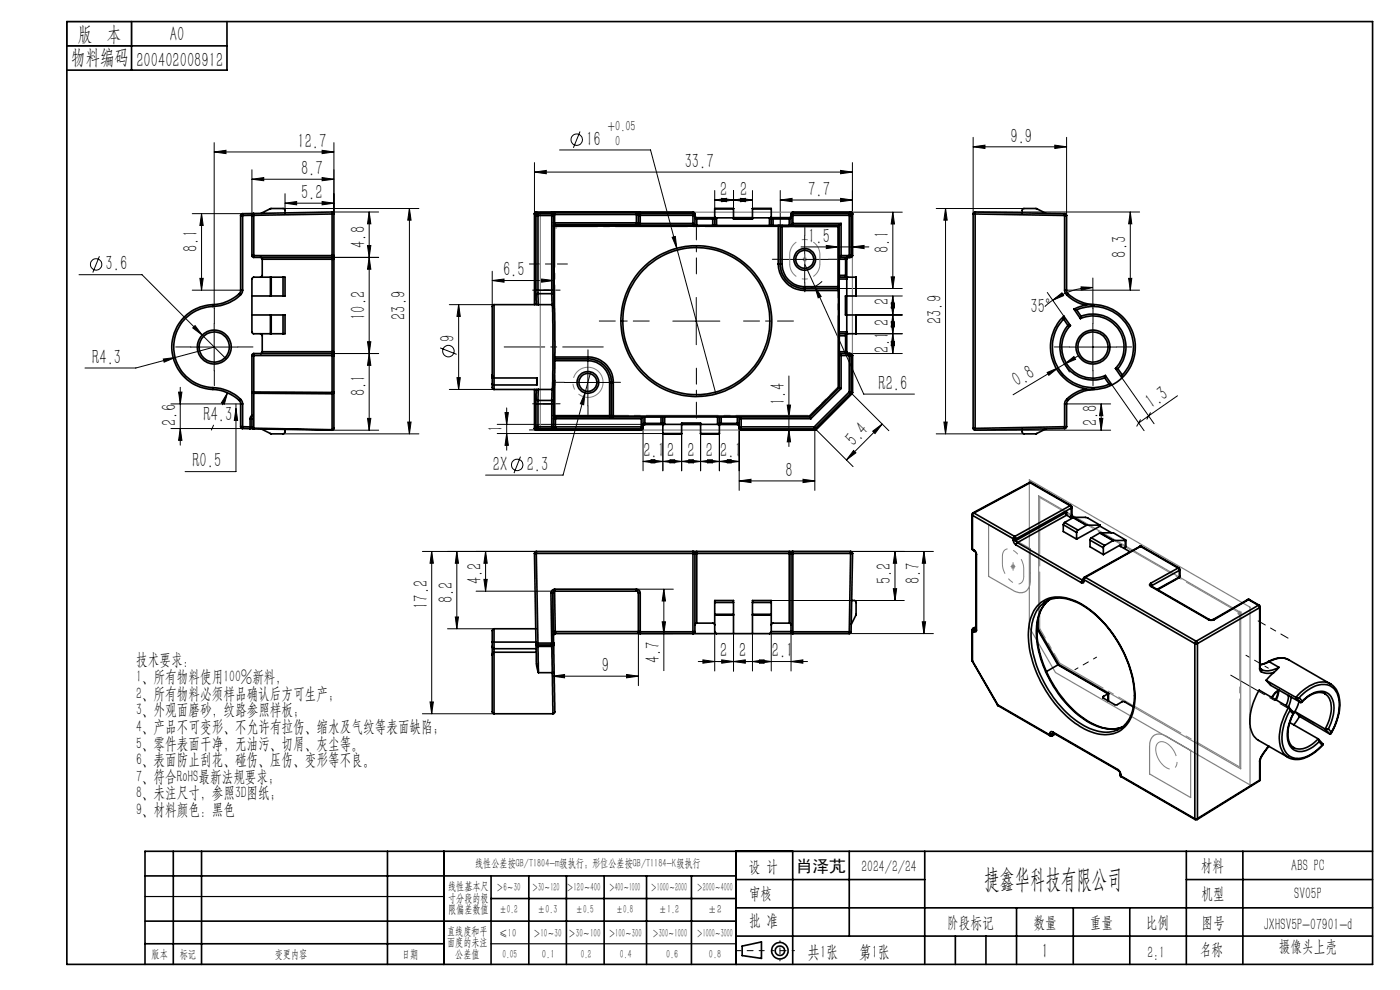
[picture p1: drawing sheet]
<svg xmlns="http://www.w3.org/2000/svg" width="297mm" height="210mm" viewBox="0 0 297 210" stroke-linecap="round" stroke-linejoin="round" font-family="sans-serif">
<g fill="none" stroke="#000" stroke-width=".21">
<path d="M45.4 32.2l2.5-.3v.7zM45.4 30.3v35.1M45.4 32.2h25.4M53.4 38l2.6-.3v.6zM53.4 36v9.7M53.4 38h17.4M68.3 37.7l2.5 .3-2.5 .3zM68.3 31.9l2.5 .3-2.5 .4zM70.8 30.3v15.1M113.4 36.5l2.5-.3v.7zM113.4 34.5v10.9M113.4 36.5h67.4"/>
<path d="M118.7 31.8h19.3l5.6 20.9M123 27.9l-1.4 3.5M178.3 36.2l2.5 .3-2.5 .4zM180.8 34.5v10.5h10.6M206.4 31.1l2.6-.3v.7zM206.4 29.1v16.3M206.4 31.1h19.9M223.8 30.8l2.5 .3-2.5 .4zM226.3 29.1v16.6M16.8 58.3h13.3l12.8 12.8M21.1 54.4l-1.4 3.4M40.8 45.3h10.6"/>
<path d="M42.4 59h.7l-.3 2.6zM42.8 45.3l.3 2.5h-.7zM42.8 45.3v16.3M60 44.2h28.9M60.5 43.1l2.4-.4v.8zM60.5 41.1v3.5M60.5 43.1h10.3M68.3 42.7l2.5 .4-2.5 .4zM70.4 54.6h9.9M70.4 45h9.9M78 52.1h.7l-.4 2.5zM78.3 54.6l.4 2.5h-.7z"/>
<path d="M78.3 45v46.3M78.3 45l.4 2.5h-.7zM86.9 44.2v47.8M86.9 44.2l.3 2.5h-.7zM104.4 59.5l2.5-.3v.7zM104.4 57.5v7.5M104.4 59.5h13M114.9 59.2l2.5 .3-2.5 .4zM142.6 50.3l.7-.1 .3 2.5zM143.6 52.7l8.3 30.9M151.6 42.4l2.5-.3v.7zM151.6 42.4h8"/>
<path d="M151.6 40.4v3.9M153.1 42.1l2.5 .3-2.5 .4zM155.6 42.4l2.5-.3v.7zM155.6 40.4v3.9M157.1 42.1l2.5 .3-2.5 .4zM159.6 40.4v3.9M165.5 42.4l2.5-.3v.7zM165.5 42.4h15.3M165.5 40.4v7.4M165.7 55h10M169.9 52.4h14.4M170.7 56l12.5 27.6h10.8"/>
<path d="M170.7 50v10M174.4 59.7a5.2 5.2 0 0 1-3.7 1.5M175.3 52.1l2.5 .3-2.5 .3zM178.3 42.1l2.5 .3-2.5 .4zM180.8 52.4l2.5-.3v.6zM189.1 58.7h.7l-.4 2.5zM189.4 45l.4 2.5h-.7zM189.4 45v16.2M198.6 44.2h18.6M200.6 44.2l.3 2.5h-.7zM200.6 44.2v47.8M206.9 45h34.9"/>
<path d="M231.8 59v6.4M239.4 59h.7l-.3 2.6zM239.8 45l.3 2.5h-.7zM239.8 45v16.6M34.6 76.2l2.5-.4-2.3 1zM37.1 75.8l-8.3 2.3h-10.8M40.5 73.6h9.9M40.8 61.6h10.2M41.4 69.1l1.5 2-2-1.5zM42.9 71.1l5.1 5.1M45.4 68.6v10M45.5 73.6l-8.4 2.2"/>
<path d="M70.4 75h9.9M78 72.5h.7l-.4 2.5zM78.3 75l.4 2.5h-.7zM93.4 73.8l3.5 1.4M95.3 64.6h9.5M97.3 64.6l.3 2.5h-.7zM97.3 64.6v18M124.7 76.1v10M125.3 78.9l-1.2 4.5M142.7 68.1h10M147.7 63.1v10M167.4 79.8v14.9"/>
<path d="M172.9 60.7l1.3 2.2-.6 .3zM178 61.2h13.4M180.2 75h11.2M181.6 66.8h9.8M181.6 62.8h9.8M181.6 70.8h9.8M189.1 64.3h.7l-.4 2.5zM189.1 68.3h.7l-.4 2.5zM189.1 72.5h.7l-.4 2.5zM189.4 62.8l.4 2.5h-.7zM189.4 66.8l.4 2.5h-.7zM189.4 62.8v12.2"/>
<path d="M189.4 70.8l.4 2.5h-.7zM222.1 79l2.4-1-2 1.6zM222.2 62l3.5 5.1M223.3 63.7l2-1.6 .3 .6zM223.3 63.7l-1.6 1.3M224.5 78l1 1.8M224.5 78l-9.6 5.7M225.8 77.2l2-1.6 .4 .6zM225.8 77.2l1.1 1.7M225.8 77.2l-1.3 .8M226.3 61.6h15.5M226.9 73.6h10"/>
<path d="M228.8 75.4l-3 1.8M229.3 60.8l2.5 .2-2.4 .6zM231.8 61a15 15 0 0 0-8.5 2.7M231.8 68.6v10M36.3 85.7h15.2M36.3 90.9h15.1M37.9 83.2h.7l-.4 2.5zM38.2 90.9l.4 2.5h-.7zM38.2 82.2v12.2M45.3 90.2l-.5 1M48.3 83.3l-.7 2.5-.6-.3zM48.3 83.3l-1.1 2.6"/>
<path d="M50.1 86.7l.3 2.5h-.7zM50.1 85.7v14.3h-10.8M60 92h28.9M70.4 91.3h9.9M78 88.8h.7l-.4 2.5zM86.5 89.5h.7l-.3 2.5zM95.3 82.6h9.5M96.9 80.1h.7l-.3 2.5zM105.5 92h35.1v7.9M105.5 90h35.5M107.1 87.5h.7l-.3 2.5zM107.5 92l.3 2.5h-.7z"/>
<path d="M107.5 86.5v9M110.4 96.9l-1.4 3.5M119.7 81.1h10M124.1 83.4l-.3 2.5-.7-.3zM124.1 83.4l-4.6 17.4h-16.5M136.4 97.9l2.5-.4v.7zM136.4 97.9h20.4M136.4 90.9v9M138.1 97.5l2.5 .4-2.5 .3zM140.6 97.9l2.5-.4v.7zM142.1 97.5l2.5 .4-2.5 .3zM144.6 97.9l2.5-.4v.7z"/>
<path d="M144.6 92v7.9M146.1 97.5l2.5 .4-2.5 .3zM148.6 97.9l2.5-.4v.7zM148.6 92v7.9M150.1 97.5l2.5 .4-2.5 .3zM152.6 97.9l2.5-.4v.7zM152.6 92v7.9M154.3 97.5l2.5 .4-2.5 .3zM156.8 90.9v13.1M167 85.9h.7l-.3 2.5zM167.4 91.2l.3 2.5h-.7zM172.9 91.3v12.7"/>
<path d="M173.1 91.1l7.9 7.9M180.7 83.5l7.9 7.9M181.1 95.6l.5 .5-2 1.5zM185.1 91.5l2-1.6-1.5 2.1zM187.1 89.9l-7.5 7.7M198.6 92h18.6M200.2 89.5h.7l-.3 2.5zM206.9 91.3h28.7M226.3 85.7h9.3M233.3 88.8h.7l-.4 2.5zM233.6 85.7l.4 2.5h-.7zM233.6 85.7v5.6"/>
<path d="M235.9 81.7l6.8 9.7M238 80.2l6.8 9.7M241.9 89l-.7 1.4M244.1 87.6l-.8 1.3M249.8 84l-8.3 5.7M89.6 117h24.2M91.6 117l.3 2.5h-.7zM91.6 117v34.4M96.9 117l.4 2.5h-.7zM96.9 117v16.4M103 117l.4 2.5h-.7zM103 117v8.4"/>
<path d="M147 117h51M156.8 102l2.5-.3v.7zM156.8 102h16.1M170.4 101.7l2.5 .3-2.5 .4zM189.9 117l.3 2.5h-.7zM189.9 117v10.4M196 117l.4 2.5h-.7zM196 117v17.4M94.9 133.4h9.9M96.6 130.9h.7l-.4 2.5zM101 125.4h16.7M102.7 122.9h.7l-.4 2.5z"/>
<path d="M117.3 125.8v19.6M135 125h7.8M135.4 125.8v19.6M136 134.4h62M140.5 131.9h.7l-.4 2.5zM140.8 125l.4 2.5h-.7zM140.8 125v17.3M149.1 140l2.5 .3-2.5 .4zM151.6 134v8.3M153.1 140l2.5 .3-2.5 .4zM155.6 134.4v7.9M159.6 134.4v7.9"/>
<path d="M161.1 140l2.5 .3-2.5 .4zM163.6 134v8.3M163.6 127.4h28.2M167.8 134v8.3M189.5 124.9h.7l-.3 2.5zM195.7 131.9h.7l-.4 2.5zM89.6 151.4h15.2M91.2 148.9h.7l-.3 2.5zM117.3 143.4l2.5-.3v.7zM117.3 143.4h18.1M132.9 143.1l2.5 .3-2.5 .4zM148.1 140.3h23.2"/>
<path d="M155.6 140.3l2.5-.3v.7zM159.6 140.3l2.5-.3v.7zM167.8 140.3l2.5-.3v.7z"/>
<circle cx="122.4" cy="29.6" r="1.22"/>
<circle cx="20.4" cy="56.1" r="1.21"/>
<circle cx="95.1" cy="74.5" r="1.21"/>
<circle cx="109.7" cy="98.6" r="1.21"/>
</g>
<g fill="none" stroke="#000" stroke-width=".35">
<path d="M14.2 4.6h277v200h-277zM14.2 9.7h34M27.9 4.6v10.3M48.2 4.6v10.3h-34M51 45.7h.5M51 45.7v15.9M51.4 45.3l.1 .4M51.4 45.3l-.2 .1-.2 .3M51.5 45.7v15.9M53.4 45.7h.4M53.4 54.2h.4M53.4 54.2l.2 .3 .2 .1"/>
<path d="M53.4 45.7v8.5M53.4 45.7h-1.9M53.8 54.2v.4M53.8 45.3v.4M53.8 45.3h-.2l-.2 .4M53.8 54.2h16.6M53.8 54.6h16.6M53.8 45.7v8.5M53.8 45.3h-2.4M55.2 54.6l.4 .2v.2M55.6 55v3.6l-.4 .2M55.6 55h14.8"/>
<path d="M57.4 58.8h.1M57.4 58.8h-3.6l-.4 .3v11.4l.4 .3h3.6M57.4 58.8v4M57.5 58.8h2.5M57.5 58.8v4M60 58.8h.5v4h-.5M60 58.8v4M60.5 45.1l-.1-.6-.2-.3h-2.8l-2 1.1M70.4 45.4h.4M70.4 54.2h.4M70.4 45l.4 .1v.3M70.4 45v.4"/>
<path d="M70.4 54.2v.4M70.4 54.6v.4M70.4 55h.4M70.4 45.4v8.8M70.4 55v19.6M70.4 45.4l-16.6 .3M70.4 45l-16.6 .3M70.8 54.2l-.1 .3-.3 .1M70.8 54.2v.8M70.8 45.4v8.8M70.8 55v19.6M113.4 45.4v19.2"/>
<path d="M113.4 45.4l.3 .3M113.7 45.7h.4M113.7 45.7v15.9M113.8 45l-.3 .1-.1 .3M113.8 45l.3 .3M113.8 45h33.2M114.1 45.3v.4M114.1 45.3l-.2 .1-.2 .3M114.1 45.7v15.9M114.1 45.3h3M114.1 45.7h3M116.9 45.1h.8"/>
<path d="M116.9 45.1l.4 .3M116.9 45.1l.2 .2M117.1 45.3v.4M117.1 45.7h.3M117.1 45.3l.2 .1M117.1 45.7v15.9M117.3 45.4l.1 .3M117.4 45.5h.3M117.4 47.3h.3M117.4 48h.1M117.4 45.7v15.9M117.5 47.7v.3"/>
<path d="M117.5 48h47.6M117.5 48v17M117.7 47.7h-.3M117.7 45.1v.4M117.7 47.3v.4M117.7 45.1h17.3M117.7 45.5v1.8M117.7 45.5h17.3M117.7 47.3h17.3M117.7 47.7h17.3M135 45.1h.8M135 45.5h.4"/>
<path d="M135 45.1v.4M135 47.3v.4M135 47.3h.4M135 47.7h.5M135 45.5v1.8M135.4 47.4h.4M135.4 47.4l.1 .3 .3 .1M135.4 45.5v1.9M135.8 45.3l-.4 .2v.2h.4M135.8 45.3v.4M135.8 47.4v.4M135.8 45.1l-.4 .3v.1"/>
<path d="M135.8 45.3h11.2M135.8 45.1v.2M135.8 45.7v1.7M135.8 45.7h11.2M135.8 47.8h11.6M135.8 47.4h11.2M147 45.3h.2l.2 .3-.4 .1M147 45.3v.4M147 47.4l.4 .4M147 45l.4 .3v2.5M147 45v.3M147 45.7v1.7"/>
<path d="M147.4 46l.1 .3 .3 .2h3.4M147.4 47.8h.4M147.4 45.8l.1 .3 .3 .1M147.8 46.2h3.8M147.8 47.8h3.4M147.8 46.2v1.6M151.2 46.5h.4M151.2 47.8h.4M151.2 46.5v1.3M151.6 46l.4 .2M151.6 47.8h.4M151.6 44.3h4"/>
<path d="M151.6 44.3v3.5M152 46.2h11.2M152 46.2v1.6M152 47.8h11.2M155.6 44.3v2.2h4v-2.2M159.6 44.3h4M163.2 46.2v1.6M163.6 46l-.4 .2M163.6 47.8h-.4M163.6 46.5h.4M163.6 47.8h.4M163.6 44.3v3.5"/>
<path d="M163.6 46.2h3.8M164 47.8h3.4M164 46.5v1.3M165.1 48h.4M165.1 56h.4M165.1 56a5.7 5.7 0 0 0 5.6 5.6M165.1 47.8v.2M165.1 48v8M165.4 47.8l.1 .2M165.5 48h.4M165.5 56h.4M165.5 56a5.2 5.2 0 0 0 5.2 5.2"/>
<path d="M165.5 48v8M165.9 56a4.8 4.8 0 0 0 4.8 4.8M165.9 47.8v.2M165.9 48h11.9M165.9 48v8M167.4 47.8h.4M167.4 46.2v1.6M167.8 46v.2l-.4 .3h-3.4M167.8 45.8l-.1 .3-.3 .1M167.8 47.8h10.2M168.2 45.3v.4M168.2 47.4l-.4 .4"/>
<path d="M168.2 45.3h-.2l-.2 .3 .4 .1M168.2 45l-.4 .3v2.5M168.2 45h12.2M168.2 45.3h12M168.2 45.7h12M168.2 47.4h10.2M168.2 45v.3M168.2 45.7v1.7M177.8 48v12.8M178 47.8l-.2 .2M178 59.2h1.6M178 47.8v6.8"/>
<path d="M178 59.2v11.2M178 54.6v.4M178 58.4v.4M178 55h1.6M178 58.4h1.4M178 55v3.4M178.4 47.4l-.4 .4M178.4 54.2l-.4 .4M178.4 47.4v6.8M178.4 54.2h1.8M179.4 58.4v.4M179.6 55v3.8"/>
<path d="M179.6 59.2v11.2M179.8 54.6l-.4 .3v3.5M179.8 58.8l-.2 .4M180.1 54.6l-.3 .1-.2 .3M180.2 45.3v.4M180.2 45.3h.2l.2 .4M180.2 45.7h.4M180.2 54.2v.4l.2-.1 .2-.3M180.2 54.2h.4M180.2 45.7v8.5M180.4 45l.4 .1 .1 .3M180.4 45l-.2 .3"/>
<path d="M180.6 45.7v8.5M180.6 54.2h.3M180.9 54.2l-.4 .4h-2.5M180.9 45.4l-.3 .3M180.9 45.4v8.8M181.6 58.8h-3.6v.4M181.6 58.8h.1M181.6 58.8v4M206.4 45.4h.5M206.4 45.4v45.5M206.9 45v.4M206.9 45l-.4 .1-.1 .3"/>
<path d="M206.9 45.4v45.5M206.9 45.4l18.9 .3M206.9 45l18.9 .3M216.9 45.1v-.6l.2-.3h2.8l2 1.1M225.8 45.3v.4M225.8 45.7h.5M225.8 45.3l.3 .1 .2 .3M225.8 45.7v15.9M226.3 45.7v15.9M45.2 64.6a9 9 0 0 0-8.8 9 9 9 0 0 0 8.8 9M45.2 64.6v.4M45.2 65a8.6 8.6 0 0 0-8.3 8.6 8.6 8.6 0 0 0 8.3 8.6"/>
<path d="M50.7 62.3a8.7 8.7 0 0 1-5.5 2.3M50.7 62.3l.3 .3M51 62.6a8.9 8.9 0 0 1-5.8 2.4M51 61.6l-.3 .7M51 61.6h.5M51.5 61.6l-.1 .4-.4 .6M53.4 75.4h.4M53.4 66.8h4M53.4 62.8h4M53.4 75.4v15.1M53.8 75v.4M53.8 75l-.3 .2-.1 .2"/>
<path d="M53.8 75.4h16.6M53.8 75h16.6M53.8 75.4v7.7M55.2 70.8l.4 .2v3.6M55.6 74.6l-.1 .3-.3 .1M55.6 74.6h14.8M57.4 70.8h.1M57.4 66.8h.1M57.4 62.8h.1M57.4 66.8v4M57.5 70.8h2.5M57.5 66.8h2.5"/>
<path d="M57.5 62.8h2.5M57.5 66.8v4M60 66.8h.5v4h-.5M60 66.8v4M70.4 75.4h.4M70.4 75v.4M70.4 75l.4 .2v.2M70.4 74.6v.4M70.4 74.6h.4M70.4 75.4v7.8M70.8 74.6v.8M70.8 75.4v15.5"/>
<path d="M104.4 79.5l.1 .5 .3 .2M104.4 79.5v.6M104.5 79.9l-.1 .2M104.8 64.6l-.4 .3v14.6M104.8 64.6h9.4M104.8 64.6v15.6M113.7 61.6v1M113.7 61.6h.4M113.7 62.6l.1 2M114.1 62.3l.1 2.3M114.1 62.3l-.3 .1-.1 .2M114.1 61.6v.7"/>
<path d="M114.1 62.3h3M114.1 61.6h3M114.2 64.6h3M117.1 62.3l.1 2.3M117.1 62.3h.2l.2 .3M117.1 61.6v.7M117.1 61.6h.3M117.2 64.6l.2 .1a2.24 2.24 0 0 1 .3 1.8v8.2l-.1 7.3M117.2 64.6l.1 4.1-.1 13.9M117.4 61.6l.1 1M117.5 62.6v2.3M117.7 76.1h7"/>
<path d="M117.7 76.5h7M117.7 75.7h7M124.7 76.1v.4M124.7 76.5a4.6 4.6 0 0 1 4.6 4.6M124.7 76.1a5 5 0 0 1 5 5M124.7 75.7v.4M124.7 75.7a5.3 5.3 0 0 1 5.4 5.4M170.7 60.8v.4M170.7 61.2v.4M170.7 60.8h7.1M170.7 61.2h7.1M170.7 61.6h7.2"/>
<path d="M177.8 61.2l.2 .1M177.8 60.8v.4M177.8 60.8h.2M177.9 61.2v.4M177.9 61.6h.1M177.9 61.6v20.6M178 70.4v.4h3.6M178 75l.4 .4M178 75h2.5l.4 .4M178 70.4h1.6M178 75v7.3M178 74.6v.4"/>
<path d="M178 70.8v.4M178 74.6h1.6M178 71.2h1.4M178 71.2v3.4M178.4 75.4h1.8M178.4 75.4v7M179.4 70.8v.4M179.4 71.2v3.5l.4 .3M179.6 70.4l.2 .4M179.6 74.6l.2 .3 .3 .1M179.6 70.8v3.8M180.2 75.4h.4"/>
<path d="M180.2 75.4v-.4l.3 .2 .1 .2M180.2 75.4v7.7M180.6 75.4v7.7M180.6 75.4h.3M180.9 75.4v7.8M181.6 70.8h.1M181.6 66.8h.1M181.6 62.8h.1M181.6 62.8h-2.2v4h2.2M181.6 66.8v4M225.6 67.7a8.6 8.6 0 0 0-.8 10.9 8.6 8.6 0 0 0 10.5 2.9M225.6 67.7l1 1.3"/>
<path d="M225.7 67.1a9 9 0 0 0-1.2 11.7 9 9 0 0 0 11.4 2.9M225.7 67.1l-.1 .6M225.7 67.1l1.4 2M225.8 61.6l.1 .4 .4 .6M225.8 61.6h.5M226.3 61.6l.3 .7M226.3 62.6a9 9 0 0 0 4 2.2M226.6 69l.5 .1M226.6 69a7 7 0 0 0-.5 8.6 7 7 0 0 0 8.3 2.5M226.6 62.3l-.3 .3M226.6 62.3a8.7 8.7 0 0 0 5.6 2.3M227.1 69.1a6.6 6.6 0 0 0-.7 8.3 6.6 6.6 0 0 0 8.1 2.2"/>
<path d="M227.8 65.6l.6 .1M227.8 65.6a9 9 0 0 1 11.4 2.9 9 9 0 0 1-1.2 11.7M227.8 65.6l1.4 2M228.4 65.7a8.6 8.6 0 0 1 10.5 3 8.6 8.6 0 0 1-.8 10.8M228.4 65.7l.9 1.4M229.2 67.6a6.6 6.6 0 0 1 8.1 2.2 6.6 6.6 0 0 1-.7 8.4M229.3 67.1l-.1 .5M229.3 67.1a7 7 0 0 1 8.3 2.5 7 7 0 0 1-.5 8.6M234.5 79.6l-.1 .5M234.5 79.6l1.4 2.1M236.6 78.2h.5M236.6 78.2l1.4 2"/>
<path d="M237.1 78.2l1 1.3M238.1 79.5l-.1 .7M45.2 82.2v.4M45.2 82.2a8.9 8.9 0 0 1 5.8 2.5M45.2 82.6a8.9 8.9 0 0 1 5.5 2.3M50.7 84.9l.3 .8M51 84.7l.4 .5 .1 .5M51 84.7l-.3 .2M51 85.7h.5M51 90.5h.5M51 90.5l.2 .3 .2 .1M51 85.7v4.8"/>
<path d="M51.4 90.9h1.6M51.5 90.5l-.1 .4M51.5 90.5h1.6M51.5 85.7v4.8M53 90.9l.8 .1M53.1 88.8h.3M53.1 90.5l-.1 .4M53.1 90.5h.3M53.1 88.8v1.7M53.4 90.5l.2 .3h.2M53.4 90.5l.1 .3 .3 .2M53.4 88.1l-.3 .7"/>
<path d="M53.8 83.1v.3M53.8 83.1h-.4l.4 .3M53.8 90.8v.2M53.8 83.1l16.6 .1M53.8 83.4v7.4M53.8 83.4l16.6 .1M53.8 90.8l16.6 .3M53.8 91l16.6 .3M55.4 91l2.1 1h2.7l.2-.2 .1-.7M70.4 83.2h.4l-.1 .3h-.3M70.4 83.2v.3M70.4 91.1v.2"/>
<path d="M70.4 83.5v7.6M70.8 90.9l-.4 .2M70.8 90.9l-.1 .2-.3 .2M104.4 81.5v.8l.4 .3M104.4 81.5l.4 .2M104.4 80.1v1.4M104.8 80.2h9.1v1.5M104.8 81.7v.9M104.8 82.6h12.4M104.8 81.7h9.1M104.8 80.2v1.5M113.4 90.9l.1 .2 .3 .2"/>
<path d="M113.4 82.6v8.3M113.7 85.7h.4M113.7 90.5h.4M113.7 90.5l.2 .4h.2M113.7 85.7v4.8M113.7 90.5l-.3 .4M113.7 84.7v1M113.7 84.7l.1 .2h.3M113.8 82.6l-.1 2.1M113.8 91.3h22.2M113.9 80.2v1.5M114.1 84.9v.8"/>
<path d="M114.1 90.5v.4M114.1 84.9h3M114.1 85.7h3M114.1 85.7v4.8M114.1 90.5h3M114.1 90.9h3M114.1 90.9l-.3 .4M114.2 82.6l-.1 2.3M117 90.9l.8 .1M117.1 84.9v.8M117.1 85.7h.3M117.1 90.5h.3"/>
<path d="M117.1 90.5v.4M117.1 85.7v4.8M117.1 90.9h-.1M117.2 82.6l-.1 2.3M117.3 90.8l-.2 .1M117.3 90.8l-.3 .1M117.4 90.5l-.1 .3M117.4 90.5h.4M117.4 88.8h.4M117.4 85.7v4.8M117.5 84.7l-.2 .2h-.2M117.5 84.7l-.1 1"/>
<path d="M117.5 82.3v2.4M117.6 82.1l-.1 .3-.3 .2M117.7 88.2h-.3l.3 .2M117.7 88.4h.1M117.7 88.2v.2M117.7 80.7v7.5M117.7 88.2h11.6M117.8 88.4v.4M117.8 88.4h18.6M117.8 90.5v.5M117.8 90.5h18.2M117.8 91h18.2"/>
<path d="M117.8 88.8v1.7M117.8 88.8h18.2M129.3 88.2h.4M129.3 81.1h.4M129.3 88.2v.2M129.3 81.1v7.1M129.7 88.2l.1 .2M129.7 88.3h.4M129.7 81.1h.4M129.7 81.1v7.1M130.1 88.3v.1M130.1 88.3h41.7"/>
<path d="M130.1 81.1v7.2M136 90.5v.5M136 90.5h.4l-.1 .3-.3 .2M136 88.8v1.7M136 91v.3M136.4 88.4l-.4 .4M136.4 88.4v2.5l-.4 .4M136.4 88.4l.4 .1M136.8 90.1l-.4 .3M136.8 90.1h3.8M136.8 88.5v1.6M136.8 88.5h3.4"/>
<path d="M140.2 89.8h-3.5l-.3 .4M140.2 88.5v1.3M140.6 89.8h-.4M140.6 88.4h.4M140.6 88.4l-.4 .1M140.6 92h4M140.6 88.4v3.6M141 90l-.4 .2M141 90h3.6M141 88.4v1.6M141 88.4h11.2M144.6 92v-2.3h4v2.3"/>
<path d="M144.6 90.1h4M148.6 92h4M148.6 90h3.6M152.2 90l.4 .2M152.2 88.4h.4M152.2 88.4v1.6M152.6 89.8h.4M152.6 88.4l.4 .1M152.6 90.1h3.8M152.6 88.4v3.6M153 89.8h3.6l.2 .4M153 88.5v1.3"/>
<path d="M153 88.5h3.4M156.4 90.1l.3 .1 .1 .2M156.4 88.5v1.6M156.8 88.4l.4 .4M156.8 88.4v2.5l.4 .4M156.8 88.4l-.4 .1M156.8 88.4h15M157.2 90.5v.5M157.2 90.5h-.4l.2 .4 .2 .1M157.2 90.5h15.5M157.2 91.3h15.7M157.2 91h15.5"/>
<path d="M157.2 88.8h14.8M157.2 88.8v1.7M157.2 91v.3M171.8 88.3v.1M171.8 88.4l.2 .4M172.7 90.5v.5M172.7 90.5l.3 .3M172.7 91l.2 .3M173 90.8l-.3 .2M173 90.8l.1 .3M173.1 91.1l-.2 .2M177.9 82.2l.1 .1"/>
<path d="M177.9 82.2l-6.1 6.1M178 82.3l.4 .1M178 82.3l-6.2 6.1M178.4 82.4l-6.4 6.4M180.2 83.1l.2 .3M180.2 83.1h.4M180.2 83.1l-7.5 7.4M180.4 83.4l-7.4 7.4M180.4 83.4l.3 .1M180.6 83.1l-.2 .3M180.6 83.1l.3 .1M180.7 83.5l-7.6 7.6"/>
<path d="M180.9 83.2l-.2 .3M206.4 90.9h.5M206.4 90.9l.2 .3 .3 .1M206.9 90.9v.4M221.9 91l-2.1 1h-2.7l-.2-.3v-.6M225.8 90.5v.4M225.8 90.5h.5M225.8 85.7h.5M225.8 85.7v4.8M225.8 90.5l-18.9 .4M225.8 90.9l-18.9 .4M226.3 90.5l-.3 .4h-.2"/>
<path d="M226.3 85.7v4.8M226.3 84.7l-.4 .5-.1 .5M226.3 84.7l.3 .2M226.6 84.9l-.3 .8M230.3 82.5a9 9 0 0 0-4 2.2M232.2 82.6a8.8 8.8 0 0 0-5.6 2.3M234.4 80.1l.9 1.4M235.3 81.5l.6 .2M238 80.2l-2.1 1.5M113.4 117.4h.4M113.4 117.4l.3 19M113.8 117l-.3 .1-.1 .3"/>
<path d="M113.8 117v.4M113.8 117.4h33.2M113.8 117h33.2M113.8 117.4l.3 19M147 117.4h.4M147 117v.4M147 117l.4 .1v.3M147 117h.8M147 117.4v16.6M147.4 117.4h.4M147.4 117.4v16.6M147.8 117v.4"/>
<path d="M147.8 117.4v14.8M147.8 117.4h19.6M147.8 117h19.6M167.4 117.4h.4M167.4 117v.4M167.4 117h.8M167.4 117.4v14.8M167.8 117.4h.4M167.8 117.4v16.6M168.2 117v.4M168.2 117l-.3 .1-.1 .3M168.2 117.4v16.6"/>
<path d="M168.2 117.4h12.2M168.2 117h12.2M180.4 117v.4M180.4 117h.3l.2 .4M180.4 117.4h.5M180.4 117.4l-.2 16.6M180.9 117.4l-.3 16.6M206.2 116.3l.2 .4M206.2 109.1l.1 .2M206.2 116.3l.1 .2M206.2 109.1v7.2M206.3 116.5l.1 .2"/>
<path d="M206.3 109.3v7.2M206.3 116.5l.3 .2M206.3 109.3l8.7 5M206.4 108.8l-.2 .3M206.4 108.8h.2M206.4 116.7l.3 .2M206.6 116.7l.4 .4 .2 .5M206.6 116.7l.1 .2M206.6 108.8l-.3 .5M206.6 108.8l8.7 5M206.7 116.9l.3 .6M207 117.5l.2 .1"/>
<path d="M207 117.5v16M207.2 117.6v16.1M215 114.6l.1 .6 .4 .4M215 114.3h.5M215 114.6h.5M215 114.3v.3M215.3 113.8l-.3 .5M215.3 113.8l.2 .5M215.5 114.6l.3 .5M215.5 115.6l13.9 8M215.5 114.3v.3M215.8 115.1l-.3 .5"/>
<path d="M215.8 115.1l13.9 8M218.4 102.4h.4M218.4 102.4h.1M218.4 102.4l-12 6.4M218.5 102.4l8.5 4.9M218.5 102.4l-11.9 6.4M218.8 102.4h-.3M218.8 102.4l8.4 4.8M225.6 111.3v1.4l2.8 1.7M225.6 111.3l2.8 1.7M225.8 110.8l-.2 .5M225.8 110.8l2.9 1.7"/>
<path d="M226.3 108.6v.7M226.3 109.3l-10.5 5.8M226.3 109.3l1.1 .6M226.3 108.6l-10.8 6M227 107.3l.3 .5M227 107.3l-11.7 6.5M227.2 107.2l.2 .4M227.2 107.2l-.2 .1M227.3 109.5h.1M227.3 107.8l-11.8 6.5M227.3 107.8v1.7M227.3 109.5l-.3 .2"/>
<path d="M227.4 107.6v1.7l-.1 .2M227.4 107.6l-.1 .2M227.6 109.8l2.9 1.6M227.6 109.8l-1.8 1M227.8 109.7l-.2 .1M227.8 109.7l2.8 .1 2.8 1.6M227.8 109.7l2.8 1.7M228.4 113v1.4M228.7 112.5l-.3 .5M230.5 111.4l-1.8 1.1M230.6 111.4h-.1M230.6 111.4h2.8"/>
<path d="M231.2 114.6v1.4l2.9 1.6M231.2 114.6l2.9 1.6M231.5 114.1l-.3 .5M231.5 114.1l2.9 1.6M233.3 113.1l-1.8 1M233.3 113.1l2.8 1.6M233.4 111.6l-5 2.8M233.4 111.6l2.4 1.4M233.4 111.4v.2M233.4 113l-.1 .1M233.4 113h2.8l2.6 1.5-.1 .1M233.4 113l2.9 1.6"/>
<path d="M234.1 116.2v1.4M234.4 115.7l-.3 .5M236.1 114.7l-1.7 1M236.3 114.6l-.2 .1M236.3 114.6h2.4M237.7 115.6v.3M237.7 115.6l-3.6 2M237.7 115.9l2 1.1M238.7 114.6v1.5M238.7 116.1l-.3 .2M238.8 114.6l-.1 1.5M241.8 115.9h.4"/>
<path d="M241.8 115.9h.2M241.8 115.9l-11.8 6.5M242 115.9h.2M242 115.9l-11.7 6.6M242 115.9l7.9 4.6M242.2 115.9l7.9 4.6M104.4 139v12.1l.4 .3M104.4 136.2h.4M104.4 137.1l.1 .3 .3 .2M104.4 137.1v1.9M104.4 136.2v.9M104.8 133.4l-.4 .3v2.5"/>
<path d="M104.8 138.4l-.3 .1-.1 .5M104.8 133.4v2.8M104.8 138.4v13M104.8 137.6v.8M104.8 136.2v1.4M104.8 133.4h8.9M104.8 136.2h8.9M104.8 138.4h8.9M104.8 137.6h8.9M113.7 136.4h.4M113.7 136.4l.2 .3 .2 .1M113.7 136.4v.4"/>
<path d="M113.7 136.8l.4 .3M113.7 136.8l.1 1.9a9.9 9.9 0 0 0 .4 4M114.1 136.4v.4M114.1 136.8v.3M114.1 137.1l.1 5.6M114.1 136.4h3M114.1 136.8h3M114.1 137.1h3M116.9 125.8h.4M116.9 125.8l.2 10.6M117.1 136.4v.4M117.1 136.8v.3"/>
<path d="M117.1 137.1l.1 5.6M117.3 125.8l.1 10.6M117.4 134h.4M117.4 136.4h-.3M117.4 136.4v.2l-.3 .2M117.4 136.4l.1 .4M117.5 136.8l-.4 .3M117.5 136.8v5.9M117.7 125a.85 .85 0 0 0-.8 .8M117.7 125v.4M117.7 125.4l-.3 .1-.1 .3M117.7 125h17.3"/>
<path d="M117.7 125.4h17.3M117.7 125.4l.1 8.6M117.8 134v.4M117.8 134h17.6M117.8 134.4l-.3 .1-.1 .3M117.8 134.4h62.4M135 125a.85 .85 0 0 1 .8 .8M135 125.4h.3l.1 .4M135 125v.4M135.4 125.8h.4M135.4 134h.4M135.4 134v.2l.4 .2v-.4"/>
<path d="M135.4 125.8v8.2M135.8 125.8v8.2M135.8 134h11.2M147.4 134h-.4M147.4 134v.2l-.4 .2v-.4M147.8 132.2l-.3 .2-.1 .2M147.8 132.2h3.5l.3 .4M151.6 127.8v-.4h4v.4M151.6 130.3v.2M151.6 130.5v3.6l.4 .3M151.6 127.8v2.5M151.6 127.8h4"/>
<path d="M151.6 130.3h4M151.6 130.5h4M155.6 130.3v.2M155.6 127.8v2.5M155.6 130.5v3.9M159.6 127.8v-.4h4v.4M159.6 130.3v.2M159.6 127.8v2.5M159.6 130.5v3.9M159.6 127.8h4M159.6 130.3h4M159.6 130.5h4"/>
<path d="M163.6 130.3v.2M163.6 134l-.1 .3-.3 .1M163.6 127.8v2.5M163.6 130.5v3.5M163.6 134h4.2M167.4 132.2l.4 .2v.2M167.4 132.2h-3.4l-.3 .2-.1 .2M167.8 134h.4M167.8 134l.1 .2 .3 .2v-.4M168.2 134h12M180.2 134h.4M180.2 134v.4"/>
<path d="M180.6 134l-.4 .4M180.7 127.4h.6l.3 .3v2.7l-1 2.1M206.2 133.7l.1 .1M206.2 133.7v6.4M206.3 133.8v6.4M206.3 133.8l.3 .2M206.4 133.3l-.2 .4M206.4 133.3h.2M206.6 133.3l-.3 .5M206.6 133.3l.3 .2M206.9 133.5h.1M206.9 133.5l-.3 .5"/>
<path d="M207 133.5l.2 .2M207 133l-.6 .3M207 133.4l-.1 .1M207 133.1l-.4 .2M207.2 133.7a.34 .34 0 0 1-.2 .3 .34 .34 0 0 1-.4 0M220.1 133.4l-.1 .1M220.1 133.4l4.3 7.6M220.1 132.4v1M220.1 128.4a6.5 6.5 0 0 1 7.5-1.1 21.7 21.7 0 0 1 10.4 10.3 19.7 19.7 0 0 1 2.4 13.4 6.1 6.1 0 0 1-8.3 4.5 20.2 20.2 0 0 1-10.7-9.7 19.5 19.5 0 0 1-2.8-14.6l.8-1.7zM220.2 133.3l-.1 .1M220.2 131.6v1.7M220.2 133.3l4.4 7.7"/>
<path d="M222.5 127.3a7.5 7.5 0 0 0-2.5 6.1 24.4 24.4 0 0 0 7.8 17.3 12.5 12.5 0 0 0 8.6 3.9l1.7-.4M222.6 127.2a8.6 8.6 0 0 0-2.7 7.7 24.4 24.4 0 0 0 11.3 18.5 8 8 0 0 0 6.9 .8M229.7 123.1l-.3 .5M229.7 123.1h.1M229.8 123.1v.1M229.8 122.8l.2 .2M229.8 123.1l.2 .2M229.8 122.8v.3M229.8 123l-.1 .1M230 123.3a.35 .35 0 0 1-.2 .3 .35 .35 0 0 1-.4 0M230 123l23.5 13.5M230 123v.3"/>
<path d="M230 122.4l-.2 .4M230 122.4l.3 .1M230.3 122.5l-.3 .5M230.3 122.5l23.5 13.5M244.1 123.7a.35 .35 0 0 0-.2 .3 .35 .35 0 0 0 .2 .4M244.1 123.7l.3 .5M244.1 124.4l12.3 7M244.3 124.3h.1M244.3 124.3l-.2 .1M244.3 124.3l12.3 7.1M244.4 124.2l-.1 .1M244.4 124.2v.2"/>
<path d="M249.9 120.5l.3 .5M249.9 120.5l-5.8 3.2M250.1 122.6l-4.5 2.5M250.1 120.5l.2 .3M250.1 120.5h-.2M250.2 122.4l-.1 .2M250.2 121l-5.8 3.2M250.2 121v1.4M250.2 122.4l-4.7 2.6M250.3 122.2l-.2 .4M250.3 120.8l-.1 .2M250.3 122.2l-.1 .2"/>
<path d="M250.3 120.8v1.4M253.5 136.5h.5M253.5 136.5v37.2M253.8 136l.2 .5M253.8 136l-.3 .5M254 136.5v37.1M256.4 131.4l.4 .2 .7-.1M256.4 131.4h.2M256.6 131.4h.7M257.3 131.4l.2 .1M264.7 127.2h.4M264.7 127.2h.2"/>
<path d="M264.7 127.2l-7.4 4.2M264.9 127.2h.2M264.9 127.2l-7.4 4.3M264.9 127.2l2 1.2M265.1 127.2l2.1 1.2M266.9 128.4l.3 .5M266.9 128.4h.3M266.9 128.4l-13.1 7.6M267.2 128.4l.1 .3M267.2 128.9l-13.2 7.6M267.2 128.9v12.9M267.3 128.7l-.1 .2"/>
<path d="M267.3 128.7v13M273.4 140a4.3 4.3 0 0 0-4.3 .3M104.8 151.4h12.5M114.2 142.7h3M117.2 142.7h.3M117.2 142.7l.1 8.7M117.5 142.7l.2 6.1a5.2 5.2 0 0 1-.2 2.5l-.2 .1M206.2 140.1l.1 .2M206.2 140.1l.1 .1M206.3 140.3l5.3 9.3M206.3 140.2l5.4 9.3M206.3 140.2v.1"/>
<path d="M211.6 149.6l.2 .1M211.7 149.5l.1 .2M211.7 149.5l-.1 .1M211.7 149.5l11 6.4M211.8 149.7l11 6.4M222.7 155.6h.6M222.7 155.9h.6M222.7 155.9l.1 .2M222.7 155.6v.3M222.8 156.1h.4M223.3 155.2a.35 .35 0 0 0-.4 0 .35 .35 0 0 0-.2 .4M223.3 155.2l.1 .3"/>
<path d="M223.3 155.9l-.1 .2M223.3 155.2l13.9 8.1M223.3 155.6v.3M223.3 155.4l.1 .1M223.4 155.4l-.1 .2M223.4 155.5l13.8 7.9M223.5 155.5l-.2 .1M223.8 155.7l-.5 .2M223.9 155.7l-.7 .4M224.4 141h.1l10.7 6.1M224.4 141l10.7 6.2M224.4 141l-2.4 1.4"/>
<path d="M234.1 147.7v.4M234.1 148.1l2.5 1.4h.3l1.5-.7 2.1 1.2M235.1 147.2h.1M235.1 147.2l-1 .5M235.1 147.2v1.5M235.2 147.1l-.1 .1M235.2 147.1v1.6M237.9 154.3a7.9 7.9 0 0 0 2.8-6.7 24.7 24.7 0 0 0-11.4-19.4 7.8 7.8 0 0 0-6.9-.9 6.8 6.8 0 0 0-3.6 6 23.4 23.4 0 0 0 6.5 16.8 13.7 13.7 0 0 0 9.6 5.2 6.1 6.1 0 0 0 3-1M267.2 141.8l.1 .5 .2 .2M267.3 141.7l.1 .3M267.3 141.7l-.1 .1M267.4 142h.1"/>
<path d="M267.4 142l.2 .1-.1 .4M267.5 142.5a3.4 3.4 0 0 0 2.8 .1M268.6 144.3l1 1.1 6.3 3.6M268.6 144.3l6.3 3.6M269.1 140.3l-1.8 .7 1.9-.6M269.1 140.3l.1 .1M269.1 158.3l-1.6 2.2M269.2 158.3l-1.6 2.2M269.2 140.4a4.1 4.1 0 0 1 4.3-.4l8.8 5.1M269.2 140.4l2.1 1.2M270.3 142.6l-1.7 1.7M271.1 146.6l-.5 1.8"/>
<path d="M271.3 146.3l-.7 .6-.8 1M271.3 146.5l-.2 1.1-.4 .9M271.3 141.6l-1 1M271.3 141.6a4.4 4.4 0 0 1-3.9 .4M271.4 146.4l-.9 .7-.7 .9M273.3 147.5l-.1 1.3-.4 .9M273.4 150l-6.3-3.6a11.8 11.8 0 0 0-1.7 8.3 3.5 3.5 0 0 0 1.6 2.3l6.3 3.6M273.4 150l.2 .7M273.4 150a10.8 10.8 0 0 0-1.5 9l.4 .8 .9 .8M273.5 150.1l1 1.1-.2 .2M273.6 153.3l6 3.4M273.6 150.7a9.8 9.8 0 0 0-1.1 8.3 3.3 3.3 0 0 0 4.7 1.5l1.8-1.1 1.5-1.3"/>
<path d="M273.6 150.7l.7 .7M273.9 147.9l-.2 1-.4 1.1M274.3 151.4a7.2 7.2 0 0 0-.6 6.9 3.1 3.1 0 0 0 4.5 .4l1.6-1.4M274.4 158.6h.1M274.5 151.3a7.4 7.4 0 0 0-.9 6.4l.9 .9M274.7 150.9l1 1.1M274.7 150.9l6.4 3.7M274.9 147.9l.7 .1M274.9 147.9l1 1.1M275.6 148.8l-.9 2.1M275.6 148a6.8 6.8 0 0 1 6-2.7 4 4 0 0 1 2.5 4.4 11.9 11.9 0 0 1-1.7 5.6M275.6 148l.7 .7"/>
<path d="M275.7 152l-1.2 1.7M275.7 152l6.4 3.7M276.3 148.7l-.1 .3h-.3M276.3 148.7a5.3 5.3 0 0 1 4.8-2 3.7 3.7 0 0 1 1.8 4.5l-.5 2.1-.6 1.3M279.6 156.7l.2 .6M279.6 156.7a4.8 4.8 0 0 1-4.9 2l-.2-.1M279.7 156.8l1 1.1-.2 .2M279.8 157.3l.7 .8M280.7 158a7.5 7.5 0 0 1-6.2 3.1l-1.3-.5M281.1 147.1v.1M281.1 147.2a3.9 3.9 0 0 0-4.4 1.2l-.5 .6M281.1 147.2a4.2 4.2 0 0 1 1.1 4.9l-1.1 2.5"/>
<path d="M281.1 154.6l1 1.1M281.8 154.6h-.7M281.8 154.6l.6 .7M282.3 145.1a4.9 4.9 0 0 1 1.9 5.1l-.6 2.8-1.2 2.6M282.3 145.1a4.8 4.8 0 0 0-5.2 .9l-1.2 .9-1 1M282.4 155.3l-.1 .4h-.2M237.2 163.3l.4 .5 .1 .4M237.2 163.3v.1M237.2 163.4l.4 .7M237.6 164.4l.2 .3M237.6 164.1l.1 .1M237.6 164.4l.1 .2"/>
<path d="M237.6 164.1v.3M237.7 164.6l.1 .1M237.7 164.6l15.8 9.1M237.7 164.2v.4M237.8 164.7l15.7 9.1M253.5 173.7v.1M253.5 173.8h.5M254 173.6l-.5 .1M254 173.6v.2M267.2 165.7l-13.2 8.1M267.2 165.5v.2M267.2 161.5v4"/>
<path d="M267.2 165.5l-13.2 8.1M267.3 165.3l-.1 .4M267.3 161.4l-.1 .1M267.3 165.3l-.1 .2M267.3 161.4v3.9M267.5 160.5l-.3 1M267.5 160.5h.1M267.6 160.5l-.3 .9M273.2 160.6h.1M30.8 195.4h125.4M30.8 185.8h125.4M36.8 180.6v24"/>
<path d="M42.8 180.6v24M82.2 180.6v24M94.2 180.6v24M104.2 185.8v18.8M104.2 190.6h52M112.2 185.8v18.8M120.2 185.8v18.8M128.2 185.8v18.8M137.2 185.8v18.8M146.7 185.8v18.8M156.2 180.6v24M156.2 186.6h40"/>
<path d="M156.2 198.6h135M156.2 192.6h135M168.2 180.6v24M180.2 180.6v18M196.2 180.6v24M202.7 198.6v6M209.2 198.6v6M215.7 192.6v12M227.7 192.6v12M239.7 192.6v12M251.7 186.6h39.5M251.7 180.6v24"/>
<path d="M263.7 180.6v24M291.2 180.6h-260.4v24M30.8 200.2h63.4M157.4 200.7l4.1-.9v3.5l-4.1-.6z"/>
<circle cx="170.7" cy="55" r="2.3"/>
<circle cx="170.7" cy="55" r="1.9"/>
<circle cx="45.5" cy="73.6" r="3.6"/>
<circle cx="45.5" cy="73.6" r="3.2"/>
<circle cx="147.7" cy="68.1" r="15.6"/>
<circle cx="147.7" cy="68.1" r="16"/>
<circle cx="231.8" cy="73.6" r="3.2"/>
<circle cx="231.9" cy="73.6" r="3.6"/>
<circle cx="124.7" cy="81.1" r="2.3"/>
<circle cx="124.7" cy="81.1" r="1.9"/>
<circle cx="165.5" cy="201.7" r="1.74"/>
<circle cx="165.5" cy="201.7" r="1"/>
</g>
<g fill="none" stroke="#808080" stroke-width=".21">
<path d="M117.2 48.1h1M117.4 47.8l.7 .7M117.7 47.6v1M118.1 47.8l-.7 .7M170.2 55h1M170.4 54.7l.7 .7M170.7 54.5v1M171.1 54.7l-.7 .7M214.6 119.8l.7 .7M214.9 119.7v1M215.3 119.8l-.7 .7M214.4 120.2h1"/>
<path d="M262.5 130.1h1M262.6 129.7l.7 .7M263 129.5v1.1M263.3 129.7l-.7 .7"/>
</g>
<path d="M114.6 45h66.2v38.4l-7.8 7.8h-58.4zM117.4 47.8h60.6v34.4l-6.2 6.2h-54.4zM165.5 47.8v8.2a5.2 5.2 0 0 0 5.2 5.2h7.3M117.4 76.1h7.3a4.9 4.9 0 0 1 5 5v7.3M209.7 111.3l8.9 5.1v6.7a2.23 2.23 0 0 1-1.1 2.4 2.23 2.23 0 0 1-2.6-.3l-5.2-2.9zM218.4 101.8l46.8 27v37.7l-41.3-23.8-5.5-9.6zM220.3 105.2l42.9 24.7v33.2l-38.5-22.2-4.4-7.6zM244.6 156.2a2.37 2.37 0 0 1 2.8 0l5.2 3v10l-8.7-5v-6.5l.3-.9z" fill="none" stroke="#808080" stroke-width=".25"/>
<path d="M212.7 118a1.43 1.43 0 0 1 .8-1.5 1.43 1.43 0 0 1 1.7 .4 5.1 5.1 0 0 1 2 3.7M217.2 122.3a1.43 1.43 0 0 1-.8 1.5 1.43 1.43 0 0 1-1.8-.4 5.1 5.1 0 0 1-1.9-3.7" fill="none" stroke="#808080" stroke-width=".21" stroke-dasharray="15.2 1.3 1.3 1.3" stroke-dashoffset="13.1" stroke-linecap="butt"/>
<path d="M245.3 158.2a1.44 1.44 0 0 1 2.5-.3 4.3 4.3 0 0 1 1.6 4.7 1.57 1.57 0 0 1-2.4-.1 4.7 4.7 0 0 1-1.7-4.3" fill="none" stroke="#808080" stroke-width=".21" stroke-dasharray="15.2 1.3 1.3 1.3" stroke-dashoffset="9.1" stroke-linecap="butt"/>
<path d="M167.5 56a3.2 3.2 0 0 0 3.2 3.2 3.2 3.2 0 0 0 3.2-3.2M173.9 54a3.2 3.2 0 0 0-3.2-3.2 3.2 3.2 0 0 0-3.2 3.2" fill="none" stroke="#808080" stroke-width=".21" stroke-dasharray="15.2 1.3 1.3 1.3" stroke-dashoffset="12.1" stroke-linecap="butt"/>
<path d="M127.8 80.2a3.2 3.2 0 0 0-5.3-1.3 3.2 3.2 0 0 0 1.3 5.3 3.2 3.2 0 0 0 4.1-3.8l-.1-.2" fill="none" stroke="#808080" stroke-width=".21" stroke-dasharray="15.2 1.3 1.3 1.3" stroke-dashoffset="7.1" stroke-linecap="butt"/>
<g fill="none" stroke="#000" stroke-width=".21" stroke-dasharray="15.2 1.3 1.3 1.3">
<path d="M165.7 55h-1.9M170.7 50v-1.9M170.7 60v1.9M175.7 55h1.9M40.5 73.6h-3.2M45.5 68.6v-3.2M45.5 78.6v3.2M50.5 73.6h3.2M124.7 76.1v-1.9M226.9 73.6h-3.2M231.9 68.6v-3.2M231.9 78.6v3.2"/>
<path d="M236.9 73.6h3.2M119.7 81.1h-1.9M124.7 86.1v1.9M129.7 81.1h1.9"/>
</g>
<path d="M162.1 201.7h-6" fill="none" stroke="#000" stroke-width=".21" stroke-dasharray="15.2 1.3 1.3 1.3" stroke-dashoffset="14.1"/>
<path d="M168.5 201.7h-4.8" fill="none" stroke="#000" stroke-width=".21" stroke-dasharray="15.2 1.3 1.3 1.3" stroke-dashoffset="14.7"/>
<path d="M165.5 199.6v4.2" fill="none" stroke="#000" stroke-width=".21" stroke-dasharray="15.2 1.3 1.3 1.3" stroke-dashoffset="15"/>
<path d="M14.2 4.6h13.7v5.1h-13.7zM30.8 190.2h63.4M30.8 204.6h63.4M104.2 200.2h52" fill="none" stroke="#000" stroke-width=".25"/>
<path d="M232.6 139.4l-4.6 2.7" fill="none" stroke="#000" stroke-width=".21" stroke-dasharray="15.2 1.3 1.3 1.3" stroke-dashoffset="14.5"/>
<path d="M273.2 135.4l-6.3-3.7" fill="none" stroke="#000" stroke-width=".21" stroke-dasharray="15.2 1.3 1.3 1.3" stroke-dashoffset="13.5"/>
<path d="M269.1 141.7l-4.8-2.7" fill="none" stroke="#000" stroke-width=".21" stroke-dasharray="15.2 1.3 1.3 1.3" stroke-dashoffset="14.4"/>
<path d="M278.7 153.4l-17.6-10.2" fill="none" stroke="#000" stroke-width=".21" stroke-dasharray="15.2 1.3 1.3 1.3" stroke-dashoffset="7"/>
<path d="M112.3 56h8.1M112.3 91.2h8.1" fill="none" stroke="#000" stroke-width=".21" stroke-dasharray="15.2 1.3 1.3 1.3" stroke-dashoffset="13.1"/>
<path d="M113 61.5h5.8M113 85.7h5.8" fill="none" stroke="#000" stroke-width=".21" stroke-dasharray="15.2 1.3 1.3 1.3" stroke-dashoffset="14.2"/>
<path d="M107 73.6h21" fill="none" stroke="#000" stroke-width=".21" stroke-dasharray="15.2 1.3 1.3 1.3" stroke-dashoffset="6.6"/>
<path d="M147.7 58.1v-10.6M137.7 68.1h-10.6M147.7 78.1v10.6M157.7 68.1h10.6" fill="none" stroke="#000" stroke-width=".21" stroke-dasharray="15.2 1.3 1.3 1.3" stroke-dashoffset="11.8"/>
<path d="M177.7 82.1l-6 6M220.6 133.3l4.2 7.3" fill="none" stroke="#808080" stroke-width=".21" stroke-dasharray="15.2 1.3 1.3 1.3" stroke-dashoffset="12.9"/>
<path d="M220.6 105.5l42.4 24.5" fill="none" stroke="#808080" stroke-width=".21" stroke-dasharray="15.2 1.3 1.3 1.3" stroke-dashoffset="2.2"/>
<path d="M220.6 105.5v27.8" fill="none" stroke="#808080" stroke-width=".21" stroke-dasharray="15.2 1.3 1.3 1.3" stroke-dashoffset="3.3"/>
<path d="M224.8 140.6l38.2 22.1" fill="none" stroke="#808080" stroke-width=".21" stroke-dasharray="15.2 1.3 1.3 1.3" stroke-dashoffset="4.6"/>
<path d="M263 130v32.7" fill="none" stroke="#808080" stroke-width=".21" stroke-dasharray="15.2 1.3 1.3 1.3" stroke-dashoffset=".8"/>
<path d="M167.5 54v2M170.7 54v2M173.9 54v2M212.7 118v1.7M214.9 119.3v1.7M217.2 120.6v1.7" fill="none" stroke="#808080" stroke-width=".21" stroke-dasharray="15.2 1.3 1.3 1.3"/>
<path d="M177.7 48.1h-60" fill="none" stroke="#808080" stroke-width=".21" stroke-dasharray="15.2 1.3 1.3 1.3" stroke-dashoffset="6.2"/>
<path d="M177.7 48.1v34" fill="none" stroke="#808080" stroke-width=".21" stroke-dasharray="15.2 1.3 1.3 1.3" stroke-dashoffset=".1"/>
<path d="M171.7 88.1h-54" fill="none" stroke="#808080" stroke-width=".21" stroke-dasharray="15.2 1.3 1.3 1.3" stroke-dashoffset="-.3"/>
<path d="M117.7 48.1v40" fill="none" stroke="#808080" stroke-width=".21" stroke-dasharray="15.2 1.3 1.3 1.3" stroke-dashoffset="6.7"/>
<g fill="#000">
<path d="M113.4 36.5l2.5-.3v.7zM178.3 36.2l2.5 .3-2.5 .4zM104.4 59.5l2.5-.3v.7zM114.9 59.2l2.5 .3-2.5 .4z"/>
<path d="M223.8 30.8l2.5 .3-2.5 .4zM206.4 31.1l2.6-.3v.7zM68.3 31.9l2.5 .3-2.5 .4zM45.4 32.2l2.5-.3v.7z"/>
<path d="M172.9 60.7l.7 2.5 .6-.3zM124.1 83.4l-1 2.2 .7 .3zM155.6 42.4l2.5-.3v.7zM157.1 42.1l2.5 .3-2.5 .4zM151.6 42.4l2.5-.3v.7zM153.1 42.1l2.5 .3-2.5 .4zM175.3 52.1l2.5 .3-2.5 .3zM180.8 52.4l2.5-.3v.6zM148.6 97.9l2.5-.4v.7zM150.1 97.5l2.5 .4-2.5 .3zM144.6 97.9l2.5-.4v.7zM146.1 97.5l2.5 .4-2.5 .3zM140.6 97.9l2.5-.4v.7zM142.1 97.5l2.5 .4-2.5 .3zM152.6 97.9l2.5-.4v.7zM154.3 97.5l2.5 .4-2.5 .3zM156.8 102l2.5-.3v.7zM170.4 101.7l2.5 .3-2.5 .4zM165.5 42.4l2.5-.3v.7zM178.3 42.1l2.5 .3-2.5 .4zM142.6 50.3l1 2.4-.3-2.5zM229.3 60.8l2.5 .2-2.4 .6zM223.3 63.7l2-1.6 .3 .6zM41.4 69.1l-.5 .5 2 1.5zM34.6 76.2l.2 .6 2.3-1zM48.3 83.3l-1.3 2.2 .6 .3zM53.4 38l2.6-.3v.6zM68.3 37.7l2.5 .3-2.5 .3zM60.5 43.1l2.4-.4v.8zM68.3 42.7l2.5 .4-2.5 .4zM50.1 86.7l-.4 2.5h.7zM149.1 140l2.5 .3-2.5 .4zM155.6 140.3l2.5-.3v.7zM153.1 140l2.5 .3-2.5 .4zM159.6 140.3l2.5-.3v.7zM161.1 140l2.5 .3-2.5 .4zM167.8 140.3l2.5-.3v.7zM117.3 143.4l2.5-.3v.7zM132.9 143.1l2.5 .3-2.5 .4z"/>
<path d="M189.4 70.8l.4 2.5h-.7zM189.1 72.5h.7l-.4 2.5zM86.9 44.2l.3 2.5h-.7zM86.5 89.5h.7l-.3 2.5zM78.3 45l.4 2.5h-.7zM78 52.1h.7l-.4 2.5z"/>
<path d="M225.8 77.2l2-1.6 .4 .6zM222.1 79l2.4-1-2 1.6z"/>
<path d="M96.9 80.1h.7l-.3 2.5zM97.3 64.6l.3 2.5h-.7zM189.1 64.3h.7l-.4 2.5zM189.4 62.8l.4 2.5h-.7zM189.1 68.3h.7l-.4 2.5zM189.4 66.8l.4 2.5h-.7zM167.4 91.2l.3 2.5h-.7zM167 85.9h.7l-.3 2.5zM189.1 58.7h.7l-.4 2.5zM189.4 45l.4 2.5h-.7zM107.5 92l.3 2.5h-.7zM107.1 87.5h.7l-.3 2.5zM200.2 89.5h.7l-.3 2.5zM200.6 44.2l.3 2.5h-.7zM233.3 88.8h.7l-.4 2.5zM233.6 85.7l.4 2.5h-.7zM239.4 59h.7l-.3 2.6zM239.8 45l.3 2.5h-.7zM78 72.5h.7l-.4 2.5zM78.3 54.6l.4 2.5h-.7zM78 88.8h.7l-.4 2.5zM78.3 75l.4 2.5h-.7zM38.2 90.9l.4 2.5h-.7zM37.9 83.2h.7l-.4 2.5zM42.4 59h.7l-.3 2.6zM42.8 45.3l.3 2.5h-.7zM195.7 131.9h.7l-.4 2.5zM196 117l.4 2.5h-.7zM91.2 148.9h.7l-.3 2.5zM91.6 117l.3 2.5h-.7zM96.6 130.9h.7l-.4 2.5zM96.9 117l.4 2.5h-.7zM102.7 122.9h.7l-.4 2.5zM103 117l.4 2.5h-.7zM140.5 131.9h.7l-.4 2.5zM140.8 125l.4 2.5h-.7zM189.5 124.9h.7l-.3 2.5zM189.9 117l.3 2.5h-.7z"/>
<path d="M136.4 97.9l2.5-.4v.7zM138.1 97.5l2.5 .4-2.5 .3z"/>
<path d="M181.1 95.6l.5 .5-2 1.5zM185.1 91.5l2-1.6-1.5 2.1z"/>
</g>
<text font-size="5.6" x="208.8" y="188.3">捷鑫华科技有限公司</text>
<g font-size="4.4">
<text x="16.5" y="8.6">版 本</text>
<text x="36.1" y="8.6">A0</text>
<text x="15.1" y="13.7">物料编码</text>
<text x="28.9" y="14.2">200402008912</text>
<text x="63.1" y="31.4">12.7</text>
<text x="124.4" y="30.9">16</text>
<text x="145.3" y="35.6">33.7</text>
<text x="214.4" y="30.2">9.9</text>
<text x="63.9" y="37.1">8.7</text>
<text x="152.8" y="41.5">2</text>
<text x="157" y="41.5">2</text>
<text x="171.5" y="41.5">7.7</text>
<text x="63.9" y="42.2">5.2</text>
<text x="41.9" y="53.4" transform="rotate(-90 41.9 53.4)">8.1</text>
<text x="77.5" y="52.6" transform="rotate(-90 77.5 52.6)">4.8</text>
<text x="171.5" y="51.5">1.5</text>
<text x="188.6" y="53.7" transform="rotate(-90 188.6 53.7)">8.1</text>
<text x="22.4" y="57.4">3.6</text>
<text x="106.7" y="58.6">6.5</text>
<text x="238.9" y="54.7" transform="rotate(-90 238.9 54.7)">8.3</text>
<text x="188.6" y="64.6" transform="rotate(-90 188.6 64.6)">2</text>
<text x="77.5" y="67.8" transform="rotate(-90 77.5 67.8)">10.2</text>
<text x="86" y="67.8" transform="rotate(-90 86 67.8)">23.9</text>
<text x="188.6" y="69.2" transform="rotate(-90 188.6 69.2)">2</text>
<text x="199.7" y="68.7" transform="rotate(-90 199.7 68.7)">23.9</text>
<text x="218.6" y="66.3">35°</text>
<text x="19.6" y="77.2">R4.3</text>
<text x="96.5" y="72.5" transform="rotate(-90 96.5 72.5)">9</text>
<text x="188.6" y="75" transform="rotate(-90 188.6 75)">2.1</text>
<text x="186.4" y="82.7">R2.6</text>
<text x="215.8" y="82.2" transform="rotate(-31 215.8 82.2)">0.8</text>
<text x="43.2" y="89.3">R4.3</text>
<text x="77.5" y="84" transform="rotate(-90 77.5 84)">8.1</text>
<text x="166.5" y="85.9" transform="rotate(-90 166.5 85.9)">1.4</text>
<text x="244.3" y="86.7" transform="rotate(-35 244.3 86.7)">1.3</text>
<text x="37.4" y="90.3" transform="rotate(-90 37.4 90.3)">2.6</text>
<text x="106.6" y="91.6" transform="rotate(-90 106.6 91.6)">1</text>
<text x="181.2" y="94.7" transform="rotate(-45 181.2 94.7)">5.4</text>
<text x="232.8" y="90.4" transform="rotate(-90 232.8 90.4)">2.8</text>
<text x="40.8" y="99.2">R0.5</text>
<text x="104.6" y="99.9">2X</text>
<text x="111.7" y="99.9">2.3</text>
<text x="136.5" y="97">2.1</text>
<text x="141.6" y="97">2</text>
<text x="145.8" y="97">2</text>
<text x="149.7" y="97">2</text>
<text x="152.8" y="97">2.1</text>
<text x="166.6" y="101.1">8</text>
<text x="102.1" y="124" transform="rotate(-90 102.1 124)">4.2</text>
<text x="189" y="124" transform="rotate(-90 189 124)">5.2</text>
<text x="195.1" y="124" transform="rotate(-90 195.1 124)">8.7</text>
<text x="90.7" y="129.2" transform="rotate(-90 90.7 129.2)">17.2</text>
<text x="96.1" y="127.9" transform="rotate(-90 96.1 127.9)">8.2</text>
<text x="127.7" y="142.5">9</text>
<text x="140" y="140.7" transform="rotate(-90 140 140.7)">4.7</text>
<text x="152.8" y="139.4">2</text>
<text x="156.8" y="139.4">2</text>
<text x="163.7" y="139.4">2.1</text>
<text x="221" y="203.2">1</text>
</g>
<g font-size="3.8">
<text x="171.3" y="203.2">共1张</text>
<text x="182.3" y="203.2">第1张</text>
</g>
<g font-size="3.5">
<text x="28.9" y="141.1">技术要求：</text>
<text x="28.9" y="144.7">1、所有物料使用100%新料，</text>
<text x="28.9" y="148.2">2、所有物料必须样品确认后方可生产；</text>
<text x="28.9" y="151.7">3、外观面磨砂，纹路参照样板；</text>
<text x="28.9" y="155.3">4、产品不可变形、不允许有拉伤、缩水及气纹等表面缺陷；</text>
<text x="28.9" y="158.8">5、零件表面干净，无油污、切屑、灰尘等。</text>
<text x="28.9" y="162.3">6、表面防止刮花、碰伤、压伤、变形等不良。</text>
<text x="28.9" y="165.8">7、符合RoHS最新法规要求；</text>
<text x="28.9" y="169.4">8、未注尺寸，参照3D图纸；</text>
<text x="28.9" y="172.9">9、材料颜色：黑色</text>
<text x="158.9" y="184.9">设 计</text>
<text x="168.9" y="184.9">肖泽芃</text>
<text x="182.7" y="184.9">2024/2/24</text>
<text x="254.7" y="184.7">材料</text>
<text x="273.9" y="184.7">ABS PC</text>
<text x="158.9" y="190.8">审核</text>
<text x="254.9" y="190.7">机型</text>
<text x="274.6" y="190.8">SV05P</text>
<text x="158.9" y="196.5">批 准</text>
<text x="200.9" y="196.9">阶段标记</text>
<text x="219.3" y="196.9">数量</text>
<text x="231.2" y="196.9">重量</text>
<text x="243.1" y="196.9">比例</text>
<text x="254.9" y="196.9">图号</text>
<text x="268.1" y="197.3">JXHSV5P-07901-d</text>
<text x="243.4" y="203.2">2:1</text>
<text x="254.5" y="202.5">名称</text>
<text x="271.3" y="201.8">摄像头上壳</text>
</g>
<g font-size="3.1">
<text x="129" y="27.8">+0.05</text>
<text x="130.5" y="30.9">0</text>
</g>
<g font-size="2.5">
<text x="100.8" y="184">线性公差按GB/T1804-m级执行；形位公差按GB/T1184-K级执行</text>
<text x="95.1" y="188.8">线性基本尺</text>
<text x="95.1" y="191.3">寸分段的极</text>
<text x="105.3" y="189.1">＞6～30</text>
<text x="112.9" y="189.1">＞30～120</text>
<text x="120.2" y="188.9">＞120～400</text>
<text x="129.2" y="188.9">＞400～1000</text>
<text x="138.1" y="189.1">＞1000～2000</text>
<text x="147.8" y="189.1">＞2000～4000</text>
<text x="95.1" y="193.8">限偏差数值</text>
<text x="105.9" y="193.8">±0.2</text>
<text x="114.1" y="193.8">±0.3</text>
<text x="122.2" y="193.8">±0.5</text>
<text x="130.7" y="193.8">±0.8</text>
<text x="139.8" y="193.8">±1.2</text>
<text x="150.2" y="193.8">±2</text>
<text x="32.2" y="203.2">版本</text>
<text x="38.1" y="203.2">标记</text>
<text x="58.3" y="203.2">变更内容</text>
<text x="85.3" y="203.2">日期</text>
<text x="94.8" y="198.3">直线度和平</text>
<text x="94.8" y="200.7">面度的未注</text>
<text x="96.6" y="203.2">公差值</text>
<text x="105.9" y="198.7">≤10</text>
<text x="106.6" y="203.2">0.05</text>
<text x="113.2" y="198.7">＞10～30</text>
<text x="115" y="203.2">0.1</text>
<text x="120.6" y="198.7">＞30～100</text>
<text x="123.2" y="203.2">0.2</text>
<text x="129.1" y="198.7">＞100～300</text>
<text x="131.5" y="203.2">0.4</text>
<text x="138.4" y="198.7">＞300～1000</text>
<text x="141.3" y="203.2">0.6</text>
<text x="147.8" y="198.7">＞1000～3000</text>
<text x="150.4" y="203.2">0.8</text>
</g>
</svg>
